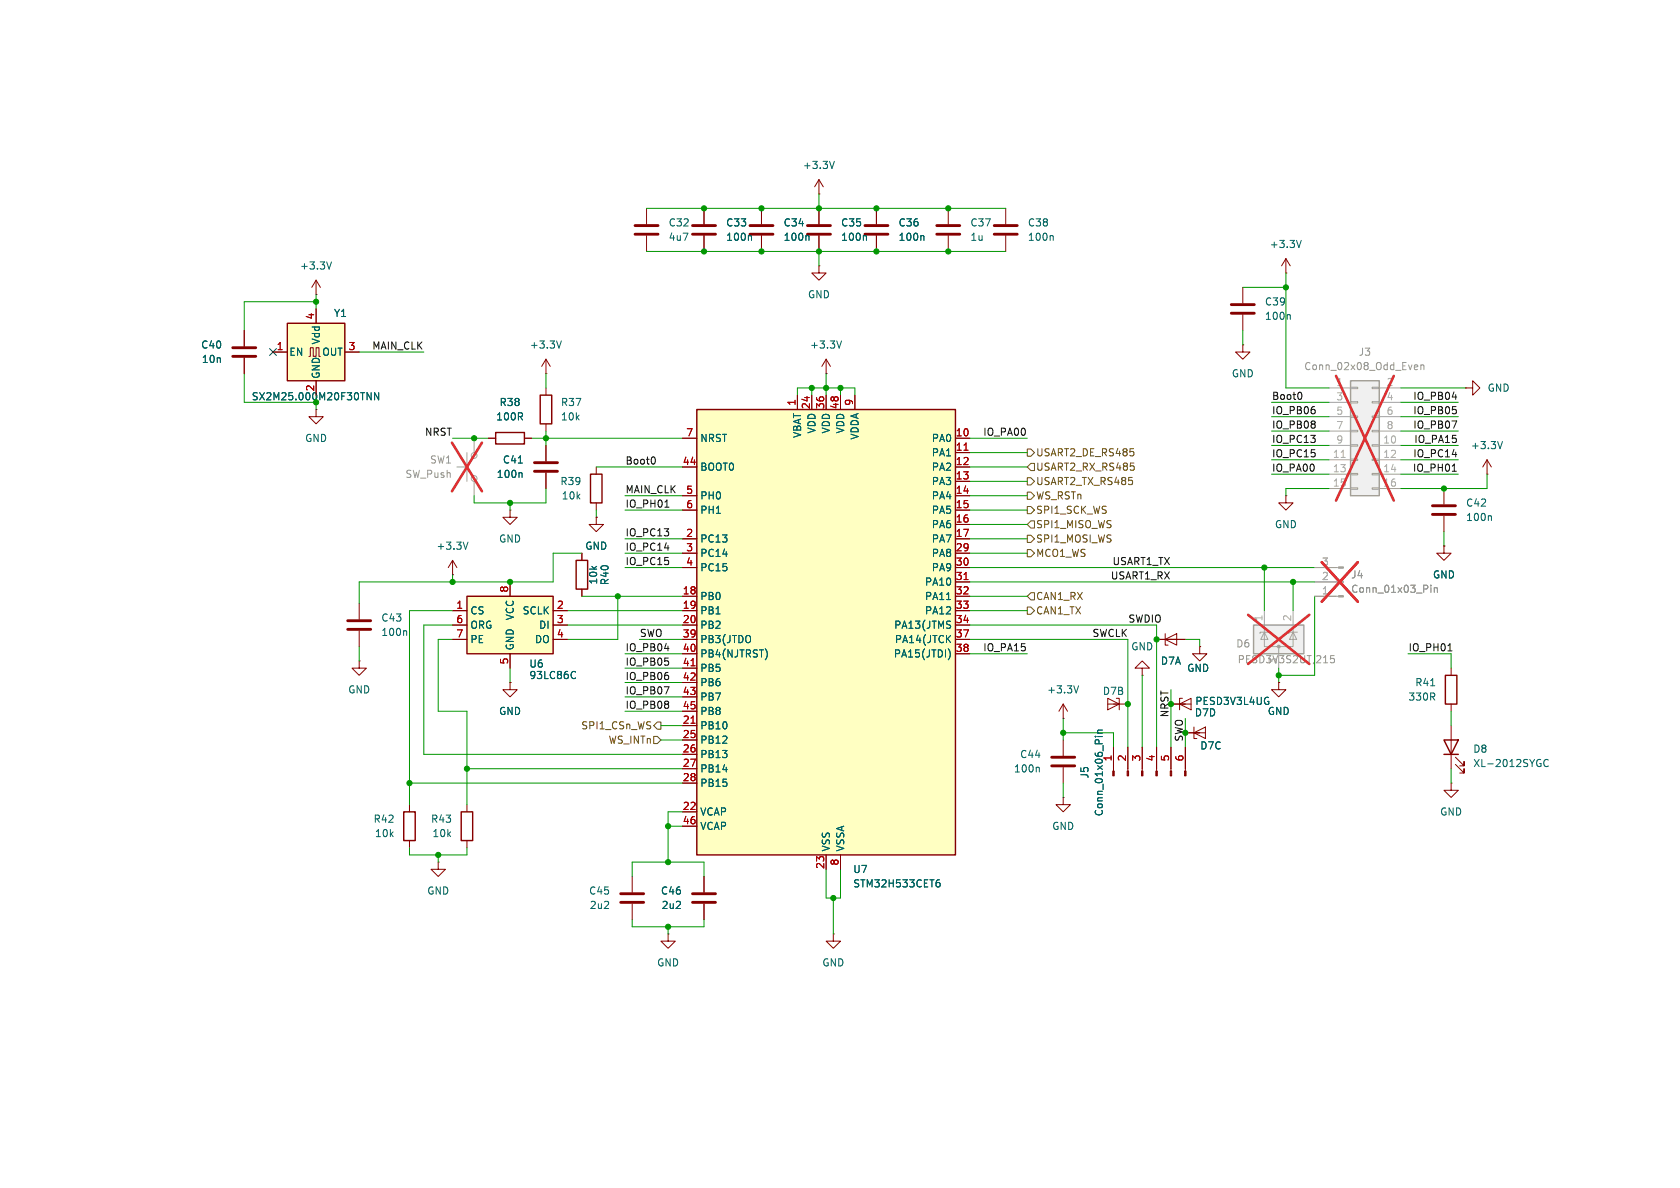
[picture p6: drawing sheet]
<svg xmlns="http://www.w3.org/2000/svg" width="297mm" height="210mm" viewBox="0 0 297 210" stroke-linecap="round" stroke-linejoin="round" font-family="sans-serif">
<path d="M118.1 165.1v1.3h1.3l-1.3 1.2-1.3-1.2h1.3M118.1 165.1h.1" fill="none" stroke="#840000" stroke-width=".18"/>
<path d="M123.2 72.4h45.7v78.7h-45.7z" fill="#ffffc2"/>
<path d="M123.2 72.4h45.7v78.7h-45.7zM255.5 119.4h2.1v5.1h-2.1zM255.3 130.8h2.5l-1.3 2.6zM255.3 133.4h2.5M71.4 143.5h2v5.1h-2zM81.5 143.5h2.1v5.1h-2.1z" fill="none" stroke="#840000" stroke-width=".25"/>
<g fill="none" stroke="#840000" stroke-width=".18">
<path d="M154.9 36.8v2.8M154.9 41.7v2.8M55.9 72.4v1.3h1.2l-1.2 1.2-1.3-1.2h1.3M55.9 72.4h.1M120.6 77.5h2.6M141 69.9v2.5M143.5 69.9v2.5M146 69.9v2.5M148.6 69.9v2.5M151.1 69.9v2.5M168.9 77.5h2.5M120.6 82.6h2.6"/>
<path d="M120.6 87.6h2.6M120.6 90.2h2.6M120.6 95.3h2.6M120.6 97.8h2.6M168.9 82.6h2.5M168.9 87.6h2.5M168.9 90.2h2.5M168.9 95.3h2.5M168.9 97.8h2.5M168.9 80h2.5M168.9 85.1h2.5M168.9 92.7h2.5"/>
<path d="M63.5 116.8v1.3h1.3l-1.3 1.3-1.3-1.3h1.3M63.5 116.8h.1M120.6 100.3h2.6M120.6 105.4h2.6M120.6 108h2.6M120.6 110.5h2.6M120.6 113h2.6M120.6 115.6h2.6M120.6 118.1h2.6M168.9 100.3h2.5M168.9 105.4h2.5M168.9 108h2.5"/>
<path d="M168.9 110.5h2.5M168.9 113h2.5M168.9 115.6h2.5M168.9 102.9h2.5M256.5 118.1v1.3M120.6 120.7h2.6M120.6 123.2h2.6M120.6 125.7h2.6M120.6 128.3h2.6M120.6 130.8h2.6M120.6 133.4h2.6M120.6 135.9h2.6"/>
<path d="M120.6 138.4h2.6M256.5 138.4v1.3h1.3l-1.3 1.3-1.2-1.3h1.2M256.5 138.4h.1M256.5 124.5v1.2M256.5 128.3v7.6M257.3 135.1l1.5 1.6v-.8v.8h-.7M257.3 133.9l1.5 1.5v-.8v.8h-.7M72.4 142.2v1.3M72.4 148.6v1.3M82.5 142.2v1.3M82.5 148.6v1.3M120.6 143.5h2.6"/>
<path d="M120.6 146.1h2.6M124.5 154.9v2.8M124.5 159.8v2.8M146 151.1v2.6M148.6 151.1v2.6"/>
</g>
<path d="M163.2 41.6l.1 .2v.7M135.5 114.9l.2 .6-.2 .9M167.3 106h.8M167.5 112.9l.6 .7M167.7 114.8a1.47 1.47 0 0 1-.1 1.8M167.9 109.8l.2 .1M168 110.6v.3M168.1 112.3l-.8 .8M252.9 121.2h.7M273.7 134.4a.6 .6 0 0 0-.8 .4 .6 .6 0 0 0 .6 .7l.2-.1M165.7 156h.3l.2 .2-.1 .5-.4 .1M166.1 155.5l-.4 .1" fill="none" stroke="#006464" stroke-width=".18"/>
<path d="M170.4 79.6h.7M122.2 117.7h.7M170.4 102.5h.7M122.2 127.9h.7" fill="none" stroke="#a90000" stroke-width=".18"/>
<path d="M152.9 39.9h4.1M152.9 41.4h4.1M122.4 158h4.1M122.4 159.5h4.1" fill="none" stroke="#840000" stroke-width=".51"/>
<g fill="none" stroke="#a1a1a1" stroke-width=".18">
<path d="M83.8 77.5v2.5M80.8 82.6h1.7M82.5 80v5.1M83.8 85.1v2.5"/>
<circle cx="83.8" cy="84.6" r=".51"/>
<circle cx="83.8" cy="80.5" r=".51"/>
</g>
<path d="M79.9 78.3l5.3 8.5M85.2 78.3l-5.3 8.5" fill="none" stroke="#e12e31" stroke-width=".46"/>
<path d="M221.6 110.5h8.9v5.1h-8.9z" fill="#f0f0f0"/>
<path d="M221.6 110.5h8.9v5.1h-8.9z" fill="none" stroke="#a1a1a1" stroke-width=".25"/>
<path d="M223.5 111.8v2.5h5.1v-2.5M223.5 111.8l.7 1.2h-1.3zM223.5 108v3.8M224.3 111.8h-1.5v.2M226.1 114.3v1.3M228.6 111.8l.6 1.2h-1.2zM228.6 108v3.8M229.4 111.8h-1.6v.2" fill="none" stroke="#a1a1a1" stroke-width=".18"/>
<circle cx="226.1" cy="114.3" r=".25" fill="#a1a1a1" stroke="#a1a1a1" stroke-width=".18"/>
<path d="M235.9 115.9h-.6l-.1 .6 .2-.1h.4l.1 .2v.4l-.2 .2-.5-.2" fill="none" stroke="#989898" stroke-width=".18"/>
<path d="M220.6 108.7l10.9 8.7M231.5 108.7l-10.9 8.7" fill="none" stroke="#e12e31" stroke-width=".46"/>
<path d="M63.5 106.7v2.8M63.5 111.5v2.8M226.1 120.7v1.2h1.2l-1.2 1.3-1.3-1.3h1.3M226.1 120.7h.1" fill="none" stroke="#840000" stroke-width=".18"/>
<path d="M61.5 109.7h4M61.5 111.3h4" fill="none" stroke="#840000" stroke-width=".51"/>
<path d="M71.7 111.5l.2 .2v.6" fill="none" stroke="#006464" stroke-width=".18"/>
<path d="M50.8 57.2h10.2v10.1h-10.2z" fill="#ffffc2"/>
<path d="M50.8 57.2h10.2v10.1h-10.2z" fill="none" stroke="#840000" stroke-width=".25"/>
<path d="M43.2 58.4v2.8M55.9 54.6v2.6M43.2 63.2v2.8M48.3 62.2h2.5M54.6 63h.3v-1.5h.5v1.5h.5v-1.5h.5v1.5h.2M55.9 67.3v2.6M61 62.2h2.5" fill="none" stroke="#840000" stroke-width=".18"/>
<path d="M64.9 69.4l.7 1.3v-1.3M66.9 69.4v1.3l-.7-1.3v1.3" fill="none" stroke="#006464" stroke-width=".18"/>
<path d="M41.1 61.5h4.1M41.1 63h4.1" fill="none" stroke="#840000" stroke-width=".51"/>
<path d="M82.5 105.4h15.3v10.2h-15.3z" fill="#ffffc2"/>
<path d="M82.5 105.4h15.3v10.2h-15.3z" fill="none" stroke="#840000" stroke-width=".25"/>
<path d="M255.3 96.5v1.3h1.2l-1.2 1.3-1.3-1.3h1.3M255.3 96.5h.1M80 108h2.5M80 110.5h2.5M80 113h2.5M90.2 102.9v2.5M90.2 115.6v2.5M97.8 108h2.5M97.8 110.5h2.5M97.8 113h2.5" fill="none" stroke="#840000" stroke-width=".18"/>
<path d="M101.4 118.7l.3 .1M101.7 119.8l-.3 .2" fill="none" stroke="#006464" stroke-width=".18"/>
<path d="M238.8 67.3h5v20.3h-5z" fill="#f0f0f0"/>
<path d="M238.8 67.3h5v20.3h-5z" fill="none" stroke="#a1a1a1" stroke-width=".25"/>
<g fill="none" stroke="#a1a1a1" stroke-width=".18">
<path d="M234.9 68.6h3.9M234.9 71.1h3.9M234.9 73.7h3.9M234.9 76.2h3.9M234.9 78.7h3.9M238.8 68.5h1.2v.2h-1.2zM238.8 71h1.2v.2h-1.2zM238.8 73.5h1.2v.3h-1.2zM238.8 76.1h1.2v.2h-1.2zM238.8 78.6h1.2v.3h-1.2zM242.6 68.5h1.2v.2h-1.2zM242.6 71h1.2v.2h-1.2z"/>
<path d="M242.6 73.5h1.2v.3h-1.2zM242.6 76.1h1.2v.2h-1.2zM242.6 78.6h1.2v.3h-1.2zM243.8 68.6h3.8M243.8 71.1h3.8M243.8 73.7h3.8M243.8 76.2h3.8M243.8 78.7h3.8M234.9 81.3h3.9M234.9 83.8h3.9M234.9 86.4h3.9M238.8 81.2h1.2v.2h-1.2z"/>
<path d="M238.8 83.7h1.2v.2h-1.2zM238.8 86.2h1.2v.3h-1.2zM242.6 81.2h1.2v.2h-1.2zM242.6 83.7h1.2v.2h-1.2zM242.6 86.2h1.2v.3h-1.2zM243.8 81.3h3.8M243.8 83.8h3.8M243.8 86.4h3.8M232.4 105.4h4.2M232.4 102.9h4.2M232.4 100.3h4.2"/>
</g>
<path d="M237.1 80.9h.7" fill="none" stroke="#aaa" stroke-width=".18"/>
<path d="M250.2 64.5l.4 .1v.2l-.6 .1M250.6 65.3h-.4M251.2 64.6l.2-.1 .3 .1v.7M251.2 64.5v.8M253 103.4v.2M253 103.9v.8M253.6 103.9v.8M253.6 104l.1-.1h.4v.8" fill="none" stroke="#989898" stroke-width=".18"/>
<path d="M236.2 66.5l10.2 22M246.4 66.5l-10.2 22M233.7 99.4l6.3 7M240 99.4l-6.3 7" fill="none" stroke="#e12e31" stroke-width=".46"/>
<g fill="none" stroke="#840000" stroke-width=".18">
<path d="M114.3 36.8v2.8M124.5 36.8v2.8M134.6 36.8v2.8M144.8 34.3h.1M144.8 31.8v2.5M144.8 36.8v2.8M144.8 31.8l-.8 1.2M144.8 31.8l.7 1.2M154.9 36.8v2.8M167.6 36.8v2.8M177.8 36.8v2.8M43.2 58.4v2.8"/>
<path d="M55.9 52.1h.1M55.9 49.5l-.8 1.3M55.9 49.5l.7 1.3M55.9 49.5v2.6M55.9 54.6v2.6M114.3 41.7v2.8M124.5 41.7v2.8M134.6 41.7v2.8M144.8 47v1.3h1.2l-1.2 1.2-1.3-1.2h1.3M144.8 47h.1M144.8 41.7v2.8M154.9 41.7v2.8"/>
<path d="M167.6 41.7v2.8M177.8 41.7v2.8M219.7 50.8v2.8M219.7 55.6v2.8M227.3 48.3h.1M227.3 45.7l-.7 1.3M227.3 45.7l.8 1.3M227.3 45.7v2.6M43.2 63.2v2.8M48.3 62.2h2.5M55.9 67.3v2.6M61 62.2h2.5"/>
<path d="M86.4 77.5h1.2M92.7 77.5h1.3M96.5 66h.1M96.5 63.5l-.7 1.3M96.5 63.5l.8 1.3M96.5 63.5v2.5M96.5 68.6v1.3M96.5 74.9v1.3M96.5 78.7v2.8M120.6 77.5h2.6M141 69.9v2.5M143.5 69.9v2.5"/>
<path d="M146 66h.1M146 63.5l-.7 1.3M146 63.5l.8 1.3M146 63.5v2.5M146 69.9v2.5M148.6 69.9v2.5M151.1 69.9v2.5M168.9 77.5h2.5M219.7 61v1.2h1.3l-1.3 1.3-1.3-1.3h1.3M219.7 61h.1M259.1 68.6h1.2v-1.3l1.3 1.3-1.3 1.3v-1.3M259.1 68.6h.1"/>
<path d="M80 99.1l-.8 1.2M80 99.1l.8 1.2M80 99.1v2.5M90.2 90.2v1.2h1.2l-1.2 1.3-1.3-1.3h1.3M90.2 90.2h.1M96.5 83.6v2.8M102.9 97.8v1.3M105.4 91.4v1.3h1.3l-1.3 1.3-1.3-1.3h1.3M105.4 91.4h.1M105.4 82.6v1.2M105.4 88.9v1.3M120.6 82.6h2.6"/>
<path d="M120.6 87.6h2.6M120.6 90.2h2.6M120.6 95.3h2.6M120.6 97.8h2.6M168.9 82.6h2.5M168.9 87.6h2.5M168.9 90.2h2.5M168.9 95.3h2.5M168.9 97.8h2.5M168.9 80h2.5M168.9 85.1h2.5M168.9 92.7h2.5"/>
<path d="M227.3 87.6v1.3h1.3l-1.3 1.3-1.2-1.3h1.2M227.3 87.6h.1M255.3 96.5h.1M255.3 86.4v2.8M255.3 91.2v2.8M262.9 83.8h.1M262.9 81.3l-.8 1.3M262.9 81.3l.8 1.3M262.9 81.3v2.5M80 101.6h.1M80 113h2.5M80 108h2.5"/>
<path d="M80 110.5h2.5M90.2 102.9v2.5M90.2 115.6v2.5M97.8 113h2.5M97.8 108h2.5M97.8 110.5h2.5M102.9 104.1v1.3M120.6 113h2.6M120.6 100.3h2.6M120.6 105.4h2.6M120.6 108h2.6M120.6 110.5h2.6"/>
<path d="M120.6 115.6h2.6M120.6 118.1h2.6M168.9 113h2.5M168.9 100.3h2.5M168.9 105.4h2.5M168.9 108h2.5M168.9 110.5h2.5M168.9 115.6h2.5M168.9 102.9h2.5M201.9 118.1h1.3l-1.3-1.3-1.2 1.3h1.2v1.3M201.9 119.4h.1M204.5 113h5"/>
<path d="M206 112v2h.5M206 113l2-1v2zM212.1 114.3v1.3h1.3l-1.3 1.2-1.3-1.2h1.3M212.1 114.3h.1M90.2 120.7v1.2h1.2l-1.2 1.3-1.3-1.3h1.3M90.2 120.7h.1M120.6 120.7h2.6M120.6 123.2h2.6M120.6 125.7h2.6M120.6 128.3h2.6M120.6 130.8h2.6M120.6 133.4h2.6"/>
<path d="M120.6 135.9h2.6M120.6 138.4h2.6M188 127h.1M188 124.5v2.5M188 130.8v2.8M188 135.6v2.8M188 124.5l-.8 1.2M188 124.5l.7 1.2M195.8 123.4l2.1 1.1-2.1 1zM195.8 124.5h3.6M196.8 132.1v4.2M197.4 123.4h.5v2.1"/>
<path d="M199.4 132.1v4.2M201.9 132.1v4.2M204.5 132.1v4.2M207 132.1v4.2M207 124.5h3.6M208.5 124.5l2.1-1.1v2.1zM209 123.4h-.5v2.1M209.5 132.1v4.2M209.5 129.5h3.6M211.1 128.5v2.1h.5M211.1 129.5l2-1v2.1zM226.1 120.7h.1"/>
<path d="M77.5 152.4v1.3h1.2l-1.2 1.2-1.3-1.2h1.3M77.5 152.4h.1M111.8 154.9v2.8M111.8 159.8v2.8M120.6 143.5h2.6M120.6 146.1h2.6M124.5 154.9v2.8M124.5 159.8v2.8M146 151.1v2.6M148.6 151.1v2.6M188 141v1.2h1.2l-1.2 1.3-1.3-1.3h1.3M188 141h.1"/>
<path d="M147.3 165.1v1.3h1.3l-1.3 1.2-1.3-1.2h1.3M147.3 165.1h.1"/>
</g>
<g fill="none" stroke="#006464" stroke-width=".18">
<path d="M147.5 28.5l-.4 1.3M58.6 46.3l-.4 1.3M132.7 41.6l.2 .2v.7M142.8 41.6l.2 .2v.7M153 41.6l.2 .2v.7M163.2 41.6l.1 .2v.7M186 41.6l.2 .2v.7M227.9 55.6l.2 .2v.7M230.1 42.5l-.5 1.3M64.9 69.4l.7 1.3v-1.3M66.9 69.4v1.3l-.7-1.3v1.3M99.2 60.3l-.4 1.2"/>
<path d="M148.8 60.3l-.5 1.2M265.6 78l-.4 1.3M82.7 95.8l-.4 1.3M91.6 81.9h.8M92.1 83.6l.2 .1v.7M263.5 91.2l.2 .2v.6M101.4 118.7l.3 .1M101.7 119.8l-.3 .2M135.5 114.9l.2 .6-.2 .9M167.3 106h.8M167.5 112.9l.6 .7M167.7 114.8a1.47 1.47 0 0 1-.1 1.8"/>
<path d="M167.9 109.8l.2 .1M168 110.6v.3M168.1 112.3l-.8 .8M183.6 135.6l.1 .2v.7M190.7 121.2l-.4 1.3M193.6 130.2h.1M194 130.2h.9M194 129.6h.9M194.9 129.1h-.8l-.1 .3 .2 .2M224.1 124h.2v.5M165.7 156h.3l.2 .2-.1 .5-.4 .1M166.1 155.5l-.4 .1"/>
</g>
<path d="M87.6 76.5h5.1v2h-5.1zM95.5 69.9h2v5h-2zM101.9 99.1h2v5h-2zM104.4 83.8h2v5.1h-2z" fill="none" stroke="#840000" stroke-width=".25"/>
<g fill="none" stroke="#840000" stroke-width=".51">
<path d="M112.3 39.9h4M122.4 39.9h4.1M132.6 39.9h4.1M142.7 39.9h4.1M165.6 39.9h4.1M175.8 39.9h4M112.3 41.4h4M122.4 41.4h4.1M132.6 41.4h4.1M142.7 41.4h4.1M165.6 41.4h4.1M175.8 41.4h4"/>
<path d="M217.7 53.8h4M217.7 55.4h4M94.5 83.3h4.1M94.5 81.8h4.1M253.2 89.4h4.1M253.2 90.9h4.1M185.9 135.4h4.1M185.9 133.9h4.1M109.7 158h4.1M109.7 159.5h4.1"/>
</g>
<g fill="#a1a1a1" stroke="#a1a1a1" stroke-width=".18">
<path d="M236.6 105.3h.9v.2h-.9z"/>
<path d="M236.6 102.7h.9v.3h-.9z"/>
<path d="M236.6 100.2h.9v.3h-.9z"/>
</g>
<g fill="#840000" stroke="#840000" stroke-width=".18">
<path d="M196.7 136.3h.3v.9h-.3z"/>
<path d="M199.3 136.3h.2v.9h-.2z"/>
<path d="M201.8 136.3h.3v.9h-.3z"/>
<path d="M204.3 136.3h.3v.9h-.3z"/>
<path d="M206.9 136.3h.2v.9h-.2z"/>
<path d="M209.4 136.3h.3v.9h-.3z"/>
</g>
<g fill="none" stroke="#725600" stroke-width=".18">
<path d="M181.6 79.4h.6l.7 .6-.7 .6h-.6zM200.4 79.9v.6M181.6 97.2h.6l.7 .6-.7 .6h-.6zM181.6 94.6h.6l.7 .7-.7 .6h-.6zM181.6 87h.6l.7 .6-.7 .7h-.6zM181.6 89.5h.6l.7 .7-.7 .6h-.6zM181.6 84.5h.6l.7 .6-.7 .6h-.6zM182.2 92.1h.7v1.2h-.7l-.6-.6zM182.2 81.9h.7v1.3h-.7l-.6-.6zM199.9 81.9h.6M200.4 82.4l.1 .2-.1 .5M181.6 107.3h.6l.7 .7-.7 .6h-.6z"/>
<path d="M182.2 104.8h.7v1.2h-.7l-.6-.6zM115.6 130.2h.6l.6 .6-.6 .6h-.6zM116.2 127.6h.6v1.3h-.6l-.6-.6z"/>
</g>
<path d="M229.8 69.3a.79 .79 0 0 1 0 1.3M256.7 74.4h.8l-.5 1.3M256.7 70.2h.8M257.4 72.5v.5M115.5 80.8a.79 .79 0 0 1 0 1.2M117.5 89.7h.8M256.7 83.3h.8M117.5 114.6h.8M256 115.1h.7M117.4 121.4h.9l-.6 1.3" fill="none" stroke="#0f0f0f" stroke-width=".18"/>
<g fill="none" stroke="#009600" stroke-width=".18">
<path d="M114.3 36.8h63.5M144.8 34.3v2.5M55.9 52.1v2.5M55.9 53.3h-12.7v5.1M114.3 44.5h63.5M144.8 44.5v2.5M219.7 58.4v2.6M219.7 50.8h7.6M227.3 48.3v20.3h7.6M43.2 66v5.1h12.7v1.3M63.5 62.2h11.4M80 77.5h6.4"/>
<path d="M94 77.5h26.6M96.5 66v2.6M96.5 76.2v2.5M141 69.9v-1.3h10.1v1.3M143.5 68.6v1.3M146 66v3.9M148.6 68.6v1.3M171.4 77.5h10.2M224.8 73.7h10.1M224.8 76.2h10.1M224.8 78.7h10.1M224.8 71.1h10.1"/>
<path d="M247.6 68.6h11.5M247.6 73.7h10.2M247.6 76.2h10.2M247.6 78.7h10.2M247.6 71.1h10.2M90.2 88.9v1.3M96.5 86.4v2.5h-12.7v-1.3M102.9 97.8h-5.1v5.1h-34.3v3.8M105.4 82.6h15.2M105.4 90.2v1.2M110.5 95.3h10.1M110.5 97.8h10.1"/>
<path d="M110.5 87.6h10.1M110.5 90.2h10.1M171.4 95.3h10.2M171.4 97.8h10.2M171.4 87.6h10.2M171.4 82.6h10.2M171.4 90.2h10.2M171.4 80h10.2M171.4 92.7h10.2M171.4 85.1h10.2M224.8 83.8h10.1M224.8 81.3h10.1"/>
<path d="M234.9 86.4h-7.6v1.2M247.6 83.8h10.2M247.6 81.3h10.2M255.3 94v2.5M262.9 83.8v2.6h-15.3M63.5 114.3v2.5M80 108h-7.6v34.2M80 110.5h-5.1v22.9h45.7M80 113h-2.5v12.7h5v16.5M80 101.6v1.3M90.2 118.1v2.6M100.3 108h20.3"/>
<path d="M100.3 110.5h20.3M102.9 105.4h17.7M109.2 105.4v7.6h-8.9M110.5 115.6h10.1M110.5 100.3h10.1M110.5 118.1h10.1M113 113h7.6M171.4 108h10.2M171.4 115.6h10.2M171.4 100.3h61M171.4 102.9h61M171.4 113h28v19.1"/>
<path d="M171.4 110.5h33.1v21.6M171.4 105.4h10.2M201.9 119.4v12.7M209.5 113h2.6v1.3M223.5 100.3v7.7M226.1 118.1v2.6M228.6 102.9v5.1M232.4 105.4v14h-6.3M248.9 115.6h7.6v2.5M72.4 138.4h48.2M82.5 135.9h38.1M110.5 123.2h10.1"/>
<path d="M110.5 125.7h10.1M110.5 120.7h10.1M116.8 128.3h3.8M116.8 130.8h3.8M188 127v3.8M188 138.4v2.6M188 129.5h8.8v2.6M207 124.5v7.6M209.5 129.5v2.6M256.5 125.7v2.6M256.5 135.9v2.5M72.4 149.9v1.2h10.1v-1.2"/>
<path d="M77.5 151.1v1.3M111.8 154.9v-2.5h12.7v2.5M118.1 146.1h2.5M120.6 143.5h-2.5v8.9M146 153.7v5.1h2.6v-5.1M147.3 158.8v6.3M111.8 162.6v1.2h12.7v-1.2M118.1 163.8v1.3"/>
</g>
<path d="M47.7 61.6l1.2 1.2M48.9 61.6l-1.2 1.2" fill="none" stroke="#000084" stroke-width=".18"/>
<path d="M170.4 79.6h.7M122.2 117.7h.7M170.4 102.5h.7M122.2 127.9h.7" fill="none" stroke="#a90000" stroke-width=".18"/>
<g fill="#009600" stroke="#009600" stroke-width=".18">
<circle cx="83.8" cy="77.5" r=".46"/>
<circle cx="90.2" cy="88.9" r=".46"/>
<circle cx="55.9" cy="53.3" r=".46"/>
<circle cx="124.5" cy="36.8" r=".46"/>
<circle cx="124.5" cy="44.5" r=".46"/>
<circle cx="148.6" cy="68.6" r=".46"/>
<circle cx="146" cy="68.6" r=".46"/>
<circle cx="144.8" cy="36.8" r=".46"/>
<circle cx="96.5" cy="77.5" r=".46"/>
<circle cx="143.5" cy="68.6" r=".46"/>
<circle cx="134.6" cy="44.5" r=".46"/>
<circle cx="134.6" cy="36.8" r=".46"/>
<circle cx="147.3" cy="158.8" r=".46"/>
<circle cx="118.1" cy="146.1" r=".46"/>
<circle cx="118.1" cy="152.4" r=".46"/>
<circle cx="188" cy="129.5" r=".46"/>
<circle cx="118.1" cy="163.8" r=".46"/>
<circle cx="90.2" cy="102.9" r=".46"/>
<circle cx="109.2" cy="105.4" r=".46"/>
<circle cx="72.4" cy="138.4" r=".46"/>
<circle cx="82.5" cy="135.9" r=".46"/>
<circle cx="77.5" cy="151.1" r=".46"/>
<circle cx="80" cy="102.9" r=".46"/>
<circle cx="144.8" cy="44.5" r=".46"/>
<circle cx="154.9" cy="44.5" r=".46"/>
<circle cx="154.9" cy="36.8" r=".46"/>
<circle cx="167.6" cy="36.8" r=".46"/>
<circle cx="227.3" cy="50.8" r=".46"/>
<circle cx="167.6" cy="44.5" r=".46"/>
<circle cx="209.5" cy="129.5" r=".46"/>
<circle cx="207" cy="124.5" r=".46"/>
<circle cx="255.3" cy="86.4" r=".46"/>
<circle cx="223.5" cy="100.3" r=".46"/>
<circle cx="228.6" cy="102.9" r=".46"/>
<circle cx="226.1" cy="119.4" r=".46"/>
<circle cx="204.5" cy="113" r=".46"/>
<circle cx="199.4" cy="124.5" r=".46"/>
</g>
<g font-size="1.8" fill="#006464">
<text x="141.8" y="30.1">+3.3V</text>
<text x="118.1" y="40.2">C32</text>
<text x="128.3" y="40.2">C33</text>
<text x="138.4" y="40.2">C34</text>
<text x="148.6" y="40.2">C35</text>
<text x="158.8" y="40.2">C36</text>
<text x="171.5" y="40.2">C37</text>
<text x="181.6" y="40.2">C38</text>
<text x="52.9" y="47.9">+3.3V</text>
<text x="118.1" y="42.8">4u7</text>
<text x="128.3" y="42.8">100n</text>
<text x="138.4" y="42.8">100n</text>
<text x="148.6" y="42.8">100n</text>
<text x="158.8" y="42.8">100n</text>
<text x="171.5" y="42.8">1u</text>
<text x="181.6" y="42.8">100n</text>
<text x="224.4" y="44">+3.3V</text>
<text x="142.7" y="52.9">GND</text>
<text x="58.9" y="56.2">Y1</text>
<text x="223.5" y="56.7">100n</text>
<text x="223.5" y="54.2">C39</text>
<text x="35.5" y="61.8">C40</text>
<text x="35.6" y="64.4">10n</text>
<text x="51.1" y="63.1">EN</text>
<text x="56.7" y="61" transform="rotate(-90 56.7 61)">Vdd</text>
<text x="56.9" y="63.1">OUT</text>
<text x="93.6" y="61.8">+3.3V</text>
<text x="143.1" y="61.8">+3.3V</text>
<text x="56.7" y="67.1" transform="rotate(-90 56.7 67.1)">GND</text>
<text x="88.2" y="72">R38</text>
<text x="99.1" y="72">R37</text>
<text x="217.7" y="66.9">GND</text>
<text x="262.9" y="69.4">GND</text>
<text x="87.6" y="74.5">100R</text>
<text x="99.1" y="74.5">10k</text>
<text x="141.8" y="77.5" transform="rotate(-90 141.8 77.5)">VBAT</text>
<text x="144.4" y="76.7" transform="rotate(-90 144.4 76.7)">VDD</text>
<text x="146.9" y="76.7" transform="rotate(-90 146.9 76.7)">VDD</text>
<text x="149.5" y="76.7" transform="rotate(-90 149.5 76.7)">VDD</text>
<text x="152" y="77.8" transform="rotate(-90 152 77.8)">VDDA</text>
<text x="53.8" y="78.3">GND</text>
<text x="88.8" y="82.1">C41</text>
<text x="123.7" y="78.3">NRST</text>
<text x="123.7" y="83.4">BOOT0</text>
<text x="164.6" y="78.3">PA0</text>
<text x="164.6" y="80.9">PA1</text>
<text x="164.6" y="83.4">PA2</text>
<text x="259.9" y="79.6">+3.3V</text>
<text x="87.7" y="84.7">100n</text>
<text x="99" y="86">R39</text>
<text x="99.2" y="88.5">10k</text>
<text x="123.7" y="88.5">PH0</text>
<text x="164.6" y="86">PA3</text>
<text x="164.6" y="88.5">PA4</text>
<text x="259.1" y="89.8">C42</text>
<text x="123.7" y="91">PH1</text>
<text x="164.6" y="91">PA5</text>
<text x="164.6" y="93.6">PA6</text>
<text x="225.3" y="93.6">GND</text>
<text x="259.1" y="92.3">100n</text>
<text x="77.1" y="97.4">+3.3V</text>
<text x="88.1" y="96.1">GND</text>
<text x="103.4" y="97.4">GND</text>
<text x="123.7" y="96.1">PC13</text>
<text x="123.7" y="98.7">PC14</text>
<text x="123.7" y="101.2">PC15</text>
<text x="164.6" y="96.1">PA7</text>
<text x="164.6" y="98.7">PA8</text>
<text x="164.6" y="101.2">PA9</text>
<text x="105.8" y="103.4" transform="rotate(-90 105.8 103.4)">10k</text>
<text x="107.8" y="103.5" transform="rotate(-90 107.8 103.5)">R40</text>
<text x="123.7" y="106.3">PB0</text>
<text x="163.4" y="103.7">PA10</text>
<text x="163.4" y="106.3">PA11</text>
<text x="253.2" y="102.5">GND</text>
<text x="67.3" y="112.6">100n</text>
<text x="67.3" y="110.1">C43</text>
<text x="83.1" y="108.8">CS</text>
<text x="83.1" y="111.4">ORG</text>
<text x="83.1" y="113.9">PE</text>
<text x="91" y="109.7" transform="rotate(-90 91 109.7)">VCC</text>
<text x="92.3" y="108.8">SCLK</text>
<text x="94.5" y="113.9">DO</text>
<text x="95.2" y="111.4">DI</text>
<text x="123.7" y="108.8">PB1</text>
<text x="123.7" y="111.4">PB2</text>
<text x="123.7" y="113.9">PB3(JTDO</text>
<text x="158" y="111.4">PA13(JTMS</text>
<text x="158.1" y="113.9">PA14(JTCK</text>
<text x="163.4" y="108.8">PA12</text>
<text x="91" y="115.1" transform="rotate(-90 91 115.1)">GND</text>
<text x="93.5" y="118.2">U6</text>
<text x="123.7" y="116.4">PB4(NJTRST)</text>
<text x="123.7" y="119">PB5</text>
<text x="157.9" y="116.4">PA15(JTDI)</text>
<text x="199.9" y="115.2">GND</text>
<text x="205.1" y="117.7">D7A</text>
<text x="209.8" y="119">GND</text>
<text x="61.5" y="122.8">GND</text>
<text x="93.5" y="120.2">93LC86C</text>
<text x="123.7" y="121.5">PB6</text>
<text x="123.7" y="124.1">PB7</text>
<text x="185" y="122.8">+3.3V</text>
<text x="194.9" y="123">D7B</text>
<text x="211.2" y="124.8">PESD3V3L4UG</text>
<text x="248.9" y="124.1">330R</text>
<text x="250.1" y="121.5">R41</text>
<text x="88.1" y="126.6">GND</text>
<text x="123.7" y="126.6">PB8</text>
<text x="123.7" y="129.1">PB10</text>
<text x="123.7" y="131.7">PB12</text>
<text x="211.1" y="126.8">D7D</text>
<text x="224" y="126.6">GND</text>
<text x="123.7" y="134.2">PB13</text>
<text x="123.7" y="136.8">PB14</text>
<text x="179.2" y="136.8">100n</text>
<text x="180.2" y="134.2">C44</text>
<text x="192.6" y="137.7" transform="rotate(-90 192.6 137.7)">J5</text>
<text x="212.1" y="132.7">D7C</text>
<text x="260.4" y="133.3">D8</text>
<text x="260.4" y="135.8">XL-2012SYGC</text>
<text x="123.7" y="139.3">PB15</text>
<text x="65.9" y="145.6">R42</text>
<text x="66.2" y="148.2">10k</text>
<text x="76.1" y="145.6">R43</text>
<text x="76.3" y="148.2">10k</text>
<text x="123.7" y="144.4">VCAP</text>
<text x="123.7" y="146.9">VCAP</text>
<text x="185.9" y="146.9">GND</text>
<text x="195.2" y="144.4" transform="rotate(-90 195.2 144.4)">Conn_01x06_Pin</text>
<text x="254.5" y="144.4">GND</text>
<text x="146.9" y="150.6" transform="rotate(-90 146.9 150.6)">VSS</text>
<text x="149.5" y="150.6" transform="rotate(-90 149.5 150.6)">VSSA</text>
<text x="150.7" y="154.5">U7</text>
<text x="75.4" y="158.3">GND</text>
<text x="104" y="158.3">C45</text>
<text x="104.2" y="160.9">2u2</text>
<text x="116.7" y="158.3">C46</text>
<text x="116.9" y="160.9">2u2</text>
<text x="150.7" y="157.1">STM32H533CET6</text>
<text x="116.1" y="171">GND</text>
<text x="145.3" y="171">GND</text>
</g>
<g font-size="1.8" fill="#a90000">
<text x="55.6" y="56.6" transform="rotate(-90 55.6 56.6)">4</text>
<text x="48.8" y="62">1</text>
<text x="61.5" y="62">3</text>
<text x="55.6" y="69.3" transform="rotate(-90 55.6 69.3)">2</text>
<text x="140.7" y="71.8" transform="rotate(-90 140.7 71.8)">1</text>
<text x="150.9" y="71.8" transform="rotate(-90 150.9 71.8)">9</text>
<text x="121.2" y="77.2">7</text>
<text x="143.3" y="72.4" transform="rotate(-90 143.3 72.4)">24</text>
<text x="145.8" y="72.4" transform="rotate(-90 145.8 72.4)">36</text>
<text x="148.3" y="72.4" transform="rotate(-90 148.3 72.4)">48</text>
<text x="168.9" y="77.2">10</text>
<text x="120.6" y="82.3">44</text>
<text x="168.9" y="79.8">11</text>
<text x="168.9" y="82.3">12</text>
<text x="121.2" y="87.4">5</text>
<text x="121.2" y="89.9">6</text>
<text x="168.9" y="84.8">13</text>
<text x="168.9" y="87.4">14</text>
<text x="168.9" y="89.9">15</text>
<text x="121.2" y="95">2</text>
<text x="168.9" y="92.5">16</text>
<text x="168.9" y="95">17</text>
<text x="121.2" y="97.5">3</text>
<text x="121.2" y="100.1">4</text>
<text x="168.9" y="97.5">29</text>
<text x="168.9" y="100.1">30</text>
<text x="80.6" y="107.7">1</text>
<text x="89.9" y="104.8" transform="rotate(-90 89.9 104.8)">8</text>
<text x="98.4" y="107.7">2</text>
<text x="120.6" y="105.2">18</text>
<text x="120.6" y="107.7">19</text>
<text x="168.9" y="102.6">31</text>
<text x="168.9" y="105.2">32</text>
<text x="168.9" y="107.7">33</text>
<text x="80.6" y="110.2">6</text>
<text x="80.6" y="112.8">7</text>
<text x="98.4" y="110.2">3</text>
<text x="98.4" y="112.8">4</text>
<text x="120.6" y="110.2">20</text>
<text x="120.6" y="112.8">39</text>
<text x="168.9" y="110.2">34</text>
<text x="168.9" y="112.8">37</text>
<text x="89.9" y="117.5" transform="rotate(-90 89.9 117.5)">5</text>
<text x="120.6" y="115.3">40</text>
<text x="120.6" y="117.9">41</text>
<text x="168.9" y="115.3">38</text>
<text x="120.6" y="120.4">42</text>
<text x="120.6" y="122.9">43</text>
<text x="120.6" y="125.5">45</text>
<text x="120.6" y="128">21</text>
<text x="120.6" y="130.6">25</text>
<text x="120.6" y="133.1">26</text>
<text x="120.6" y="135.6">27</text>
<text x="196.6" y="134.7" transform="rotate(-90 196.6 134.7)">1</text>
<text x="199.1" y="134.7" transform="rotate(-90 199.1 134.7)">2</text>
<text x="201.7" y="134.7" transform="rotate(-90 201.7 134.7)">3</text>
<text x="204.2" y="134.7" transform="rotate(-90 204.2 134.7)">4</text>
<text x="206.8" y="134.7" transform="rotate(-90 206.8 134.7)">5</text>
<text x="209.3" y="134.7" transform="rotate(-90 209.3 134.7)">6</text>
<text x="120.6" y="138.2">28</text>
<text x="120.6" y="143.3">22</text>
<text x="120.6" y="145.8">46</text>
<text x="145.8" y="153.7" transform="rotate(-90 145.8 153.7)">23</text>
<text x="148.3" y="153.1" transform="rotate(-90 148.3 153.1)">8</text>
</g>
<g font-size="1.8" fill="#0f0f0f">
<text x="65.7" y="61.9">MAIN_CLK</text>
<text x="224.8" y="70.8">Boot0</text>
<text x="249.7" y="70.8">IO_PB04</text>
<text x="75" y="77.1">NRST</text>
<text x="173.7" y="77.1">IO_PA00</text>
<text x="224.8" y="75.9">IO_PB08</text>
<text x="224.8" y="73.3">IO_PB06</text>
<text x="249.7" y="73.3">IO_PB05</text>
<text x="249.7" y="75.9">IO_PB07</text>
<text x="110.5" y="82.2">Boot0</text>
<text x="224.8" y="83.5">IO_PA00</text>
<text x="224.8" y="80.9">IO_PC15</text>
<text x="224.8" y="78.4">IO_PC13</text>
<text x="249.7" y="83.5">IO_PH01</text>
<text x="249.7" y="80.9">IO_PC14</text>
<text x="249.9" y="78.4">IO_PA15</text>
<text x="110.5" y="87.3">MAIN_CLK</text>
<text x="110.5" y="89.8">IO_PH01</text>
<text x="110.5" y="94.9">IO_PC13</text>
<text x="110.5" y="97.4">IO_PC14</text>
<text x="110.5" y="100">IO_PC15</text>
<text x="196.6" y="100">USART1_TX</text>
<text x="196.3" y="102.5">USART1_RX</text>
<text x="113" y="112.7">SWO</text>
<text x="193" y="112.7">SWCLK</text>
<text x="199.4" y="110.1">SWDIO</text>
<text x="110.5" y="117.8">IO_PB05</text>
<text x="110.5" y="115.2">IO_PB04</text>
<text x="173.7" y="115.2">IO_PA15</text>
<text x="248.9" y="115.2">IO_PH01</text>
<text x="110.5" y="122.8">IO_PB07</text>
<text x="110.5" y="125.4">IO_PB08</text>
<text x="110.5" y="120.3">IO_PB06</text>
</g>
<g font-size="1.8" fill="#989898">
<text x="230.5" y="65.6">Conn_02x08_Odd_Even</text>
<text x="240.1" y="63.1">J3</text>
<text x="75.9" y="82.1">SW1</text>
<text x="71.6" y="84.7">SW_Push</text>
<text x="238.8" y="102.5">J4</text>
<text x="238.8" y="105">Conn_01x03_Pin</text>
<text x="218.4" y="114.7">D6</text>
<text x="218.7" y="117.4">PESD3V3S2UT,215</text>
<text x="225.8" y="117.5" transform="rotate(-90 225.8 117.5)">3</text>
</g>
<g font-size="1.8" fill="#009600">
<text x="44.4" y="71">SX2M25.000M20F30TNN</text>
<text x="206.7" y="126.9" transform="rotate(-90 206.7 126.9)">NRST</text>
<text x="209.2" y="131.2" transform="rotate(-90 209.2 131.2)">SWO</text>
</g>
<g font-size="1.8" fill="#aaa">
<text x="236.1" y="68.3">1</text>
<text x="236.1" y="70.9">3</text>
<text x="245" y="68.3">2</text>
<text x="245" y="70.9">4</text>
<text x="236.1" y="73.4">5</text>
<text x="236.1" y="75.9">7</text>
<text x="245" y="73.4">6</text>
<text x="245" y="75.9">8</text>
<text x="235.5" y="81">11</text>
<text x="235.5" y="83.6">13</text>
<text x="236.1" y="78.5">9</text>
<text x="244.4" y="78.5">10</text>
<text x="244.4" y="81">12</text>
<text x="244.4" y="83.6">14</text>
<text x="235.5" y="86.1">15</text>
<text x="244.4" y="86.1">16</text>
<text x="233.6" y="100.1">3</text>
<text x="233.6" y="105.2">1</text>
<text x="233.6" y="102.6">2</text>
<text x="223.3" y="109.9" transform="rotate(-90 223.3 109.9)">1</text>
<text x="228.3" y="109.9" transform="rotate(-90 228.3 109.9)">2</text>
</g>
<g font-size="1.8" fill="#725600">
<text x="183.1" y="80.9">USART2_DE_RS485</text>
<text x="183.1" y="83.4">USART2_RX_RS485</text>
<text x="183.1" y="88.5">WS_RSTn</text>
<text x="183.1" y="86">USART2_TX_RS485</text>
<text x="183.1" y="93.6">SPI1_MISO_WS</text>
<text x="183.1" y="91">SPI1_SCK_WS</text>
<text x="183.1" y="98.7">MCO1_WS</text>
<text x="183.1" y="96.1">SPI1_MOSI_WS</text>
<text x="183.1" y="106.3">CAN1_RX</text>
<text x="183.1" y="108.8">CAN1_TX</text>
<text x="102.7" y="129.1">SPI1_CSn_WS</text>
<text x="107.5" y="131.7">WS_INTn</text>
</g>
</svg>
